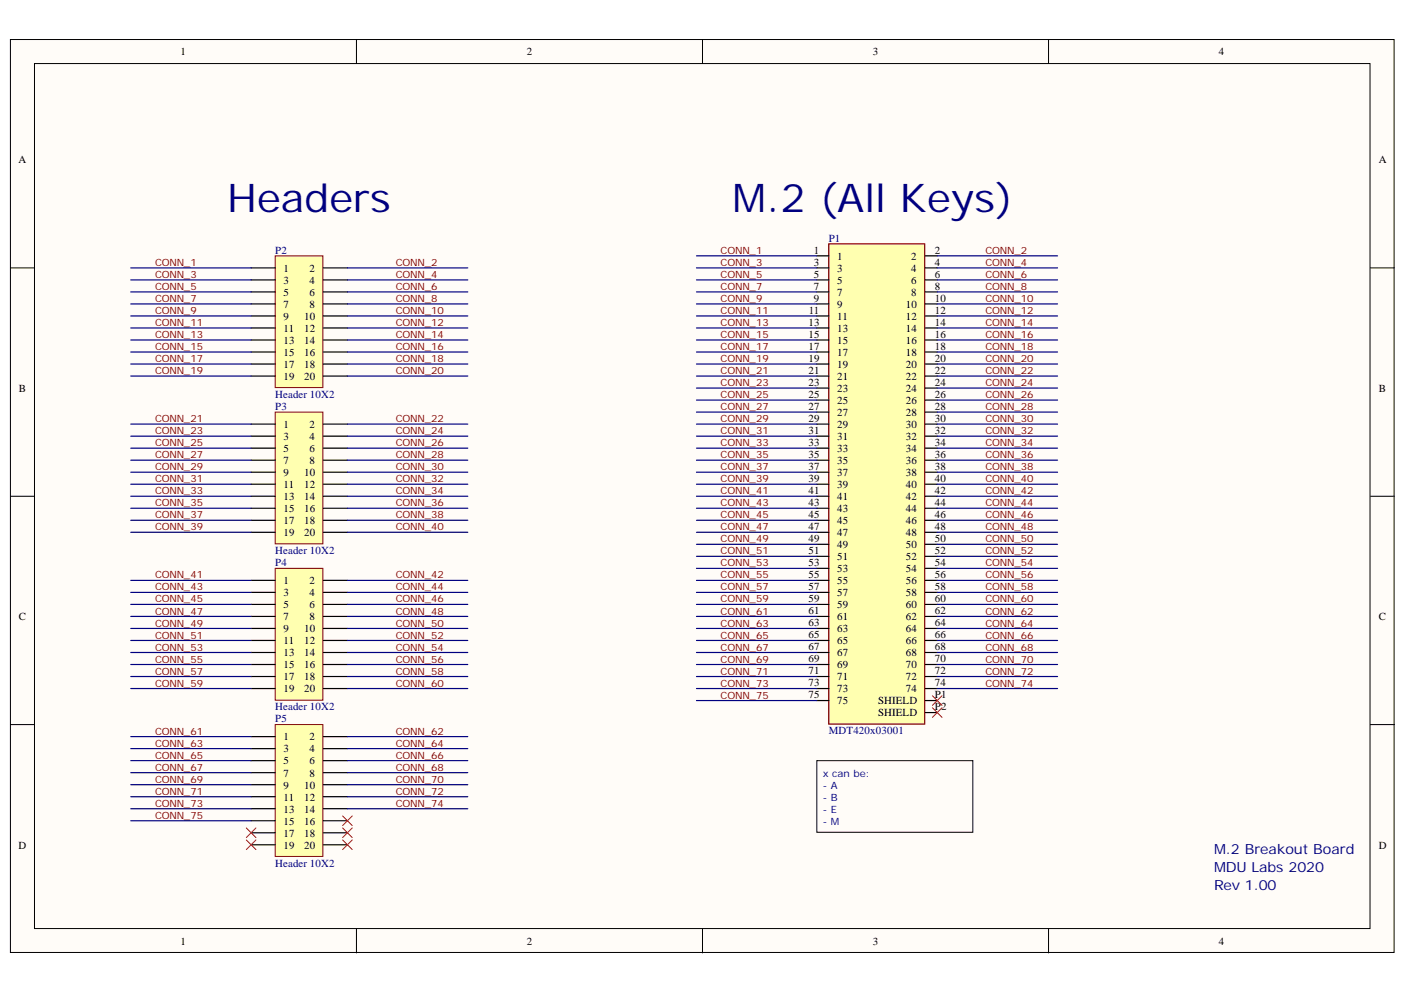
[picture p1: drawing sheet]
<svg xmlns="http://www.w3.org/2000/svg" width="297mm" height="210mm" viewBox="0 0 297 210" stroke-linecap="round" stroke-linejoin="round" font-family="sans-serif">
<g fill="#fffcf8" stroke="#000" stroke-width=".21">
<path d="M2.2 8.3h292.1v192.8h-292.1z"/>
<path d="M7.3 13.4h281.9v182.7h-281.9z"/>
</g>
<path d="M75.3 8.3v5.1M148.3 8.3v5.1M221.4 8.3v5.1M2.2 56.6h5.1M289.3 56.6h5.1M2.2 104.8h5.1M289.3 104.8h5.1M2.2 153h5.1M289.3 153h5.1M75.3 196.2v5M148.3 196.2v5M221.4 196.2v5" fill="none" stroke="#000" stroke-width=".21"/>
<path d="M175 51.5h20.2v101.4h-20.2z" fill="#ffffb0" stroke="#800000" stroke-width=".25"/>
<g fill="none" stroke="#000" stroke-width=".25">
<path d="M172.4 54h2.6M172.4 56.6h2.6M172.4 59.1h2.6M195.3 54h2.6M195.3 56.6h2.6M195.3 59.1h2.6M172.4 61.6h2.6M172.4 64.2h2.6M172.4 66.7h2.6M172.4 79.4h2.6M172.4 76.9h2.6M172.4 69.3h2.6"/>
<path d="M172.4 71.8h2.6M172.4 74.3h2.6M195.3 61.6h2.6M195.3 64.2h2.6M195.3 66.7h2.6M195.3 79.4h2.6M195.3 76.9h2.6M195.3 69.3h2.6M195.3 71.8h2.6M195.3 74.3h2.6M172.4 81.9h2.6M172.4 84.5h2.6"/>
<path d="M172.4 87h2.6M172.4 89.6h2.6M172.4 92.1h2.6M172.4 94.6h2.6M172.4 97.2h2.6M172.4 99.7h2.6M195.3 81.9h2.6M195.3 84.5h2.6M195.3 87h2.6M195.3 89.6h2.6M195.3 92.1h2.6M195.3 94.6h2.6"/>
<path d="M195.3 97.2h2.6M195.3 99.7h2.6M172.4 102.3h2.6M172.4 104.8h2.6M172.4 107.3h2.6M172.4 109.9h2.6M172.4 112.4h2.6M172.4 114.9h2.6M172.4 117.5h2.6M195.3 102.3h2.6M195.3 104.8h2.6M195.3 107.3h2.6"/>
<path d="M195.3 109.9h2.6M195.3 112.4h2.6M195.3 114.9h2.6M195.3 117.5h2.6M172.4 120h2.6M172.4 122.6h2.6M172.4 125.1h2.6M172.4 127.6h2.6M172.4 130.2h2.6M172.4 132.7h2.6M172.4 135.2h2.6M172.4 137.8h2.6"/>
<path d="M195.3 120h2.6M195.3 122.6h2.6M195.3 125.1h2.6M195.3 127.6h2.6M195.3 130.2h2.6M195.3 132.7h2.6M195.3 135.2h2.6M195.3 137.8h2.6M172.4 140.3h2.6M172.4 142.9h2.6M172.4 145.4h2.6M172.4 147.9h2.6"/>
<path d="M195.3 140.3h2.6M195.3 142.9h2.6M195.3 145.4h2.6M195.3 147.9h2.6M195.3 150.5h2.6"/>
</g>
<path d="M58.1 54h10.1v27.8h-10.1z" fill="#ffffb0" stroke="#800000" stroke-width=".21"/>
<g fill="none" stroke="#000" stroke-width=".25">
<path d="M53 56.6h5.1M53 59.1h5.1M68.3 56.6h5M68.3 59.1h5M53 61.6h5.1M53 64.2h5.1M53 66.7h5.1M53 69.3h5.1M53 71.8h5.1M53 74.3h5.1M53 76.9h5.1M53 79.4h5.1"/>
<path d="M68.3 61.6h5M68.3 64.2h5M68.3 66.7h5M68.3 69.3h5M68.3 71.8h5M68.3 74.3h5M68.3 76.9h5M68.3 79.4h5"/>
</g>
<path d="M58.1 87h10.1v27.8h-10.1z" fill="#ffffb0" stroke="#800000" stroke-width=".21"/>
<g fill="none" stroke="#000" stroke-width=".25">
<path d="M53 89.6h5.1M53 92.1h5.1M53 94.6h5.1M53 97.2h5.1M53 99.7h5.1M68.3 89.6h5M68.3 92.1h5M68.3 94.6h5M68.3 97.2h5M68.3 99.7h5M53 102.3h5.1M53 104.8h5.1"/>
<path d="M53 107.3h5.1M53 109.9h5.1M53 112.4h5.1M68.3 102.3h5M68.3 104.8h5M68.3 107.3h5M68.3 109.9h5M68.3 112.4h5"/>
</g>
<path d="M58.1 120h10.1v27.9h-10.1z" fill="#ffffb0" stroke="#800000" stroke-width=".21"/>
<g fill="none" stroke="#000" stroke-width=".25">
<path d="M53 122.6h5.1M53 125.1h5.1M53 127.6h5.1M53 130.2h5.1M53 132.7h5.1M53 135.2h5.1M53 137.8h5.1M68.3 122.6h5M68.3 125.1h5M68.3 127.6h5M68.3 130.2h5M68.3 132.7h5"/>
<path d="M68.3 135.2h5M68.3 137.8h5M53 140.3h5.1M53 142.9h5.1M53 145.4h5.1M68.3 140.3h5M68.3 142.9h5M68.3 145.4h5"/>
</g>
<path d="M58.1 153h10.1v27.9h-10.1z" fill="#ffffb0" stroke="#800000" stroke-width=".21"/>
<g fill="none" stroke="#000" stroke-width=".25">
<path d="M53 155.6h5.1M53 158.1h5.1M68.3 155.6h5M68.3 158.1h5M53 160.6h5.1M53 163.2h5.1M53 165.7h5.1M53 168.2h5.1M53 170.8h5.1M53 173.3h5.1M53 175.9h5.1M53 178.4h5.1"/>
<path d="M68.3 160.6h5M68.3 163.2h5M68.3 165.7h5M68.3 168.2h5M68.3 170.8h5M68.3 173.3h5M68.3 175.9h5M68.3 178.4h5"/>
</g>
<g fill="none" stroke="#000080" stroke-width=".25">
<path d="M27.6 56.6h25.4M27.6 59.1h25.4M73.3 56.6h25.5M73.3 59.1h25.5M147 54h25.4M147 56.6h25.4M147 59.1h25.4M197.9 54h25.4M197.9 56.6h25.4M197.9 59.1h25.4M27.6 61.6h25.4M27.6 64.2h25.4"/>
<path d="M27.6 66.7h25.4M27.6 69.3h25.4M27.6 71.8h25.4M27.6 74.3h25.4M27.6 76.9h25.4M27.6 79.4h25.4M73.3 61.6h25.5M73.3 64.2h25.5M73.3 66.7h25.5M73.3 69.3h25.5M73.3 71.8h25.5M73.3 74.3h25.5"/>
<path d="M73.3 76.9h25.5M73.3 79.4h25.5M147 61.6h25.4M147 64.2h25.4M147 66.7h25.4M147 69.3h25.4M147 71.8h25.4M147 74.3h25.4M147 76.9h25.4M147 79.4h25.4M197.9 61.6h25.4M197.9 64.2h25.4"/>
<path d="M197.9 66.7h25.4M197.9 69.3h25.4M197.9 71.8h25.4M197.9 74.3h25.4M197.9 76.9h25.4M197.9 79.4h25.4M27.6 89.6h25.4M27.6 92.1h25.4M27.6 94.6h25.4M27.6 97.2h25.4M27.6 99.7h25.4M73.3 89.6h25.5"/>
<path d="M73.3 92.1h25.5M73.3 94.6h25.5M73.3 97.2h25.5M73.3 99.7h25.5M147 81.9h25.4M147 84.5h25.4M147 87h25.4M147 89.6h25.4M147 92.1h25.4M147 94.6h25.4M147 97.2h25.4M147 99.7h25.4"/>
<path d="M197.9 81.9h25.4M197.9 84.5h25.4M197.9 87h25.4M197.9 89.6h25.4M197.9 92.1h25.4M197.9 94.6h25.4M197.9 97.2h25.4M197.9 99.7h25.4M27.6 102.3h25.4M27.6 104.8h25.4M27.6 107.3h25.4M27.6 109.9h25.4"/>
<path d="M27.6 112.4h25.4M73.3 102.3h25.5M73.3 104.8h25.5M73.3 107.3h25.5M73.3 109.9h25.5M73.3 112.4h25.5M147 102.3h25.4M147 104.8h25.4M147 107.3h25.4M147 109.9h25.4M147 112.4h25.4M147 114.9h25.4"/>
<path d="M147 117.5h25.4M197.9 102.3h25.4M197.9 104.8h25.4M197.9 107.3h25.4M197.9 109.9h25.4M197.9 112.4h25.4M197.9 114.9h25.4M197.9 117.5h25.4M27.6 122.6h25.4M27.6 125.1h25.4M27.6 127.6h25.4M27.6 130.2h25.4"/>
<path d="M27.6 132.7h25.4M27.6 135.2h25.4M27.6 137.8h25.4M73.3 122.6h25.5M73.3 125.1h25.5M73.3 127.6h25.5M73.3 130.2h25.5M73.3 132.7h25.5M73.3 135.2h25.5M73.3 137.8h25.5M147 120h25.4M147 122.6h25.4"/>
<path d="M147 125.1h25.4M147 127.6h25.4M147 130.2h25.4M147 132.7h25.4M147 135.2h25.4M147 137.8h25.4M197.9 120h25.4M197.9 122.6h25.4M197.9 125.1h25.4M197.9 127.6h25.4M197.9 130.2h25.4M197.9 132.7h25.4"/>
<path d="M197.9 135.2h25.4M197.9 137.8h25.4M27.6 140.3h25.4M27.6 142.9h25.4M27.6 145.4h25.4M27.6 155.6h25.4M27.6 158.1h25.4M73.3 140.3h25.5M73.3 142.9h25.5M73.3 145.4h25.5M73.3 155.6h25.5M73.3 158.1h25.5"/>
<path d="M147 140.3h25.4M147 142.9h25.4M147 145.4h25.4M147 147.9h25.4M197.9 140.3h25.4M197.9 142.9h25.4M197.9 145.4h25.4M27.6 160.6h25.4M27.6 163.2h25.4M27.6 165.7h25.4M27.6 168.2h25.4M27.6 170.8h25.4"/>
<path d="M27.6 173.3h25.4M73.3 160.6h25.5M73.3 163.2h25.5M73.3 165.7h25.5M73.3 168.2h25.5M73.3 170.8h25.5"/>
</g>
<g fill="none" stroke="#f00" stroke-width=".21">
<path d="M196.8 149.5l2.1 2M196.8 146.9l2.1 2.1M198.9 149.5l-2.1 2M198.9 146.9l-2.1 2.1M52 177.4l2 2M52 174.8l2 2.1M54 177.4l-2 2M54 174.8l-2 2.1M72.3 172.3l2.1 2M72.3 174.8l2.1 2.1M72.3 177.4l2.1 2M74.4 172.3l-2.1 2"/>
<path d="M74.4 174.8l-2.1 2.1M74.4 177.4l-2.1 2"/>
</g>
<path d="M172.4 160.6h33v15.2h-33z" fill="none" stroke="#000" stroke-width=".21"/>
<g font-size="8.4" fill="#000080">
<text x="48" y="44.7">Headers</text>
<text x="154.7" y="44.7">M.2 (All Keys)</text>
</g>
<g font-size="3" fill="#000080">
<text x="256.3" y="180.3">M.2 Breakout Board</text>
<text x="256.3" y="184.1">MDU Labs 2020</text>
<text x="256.3" y="188">Rev 1.00</text>
</g>
<g font-size="2.3">
<text x="38.1" y="11.7">1</text>
<text x="111.2" y="11.7">2</text>
<text x="184.3" y="11.7">3</text>
<text x="257.3" y="11.7">4</text>
<text x="3.9" y="34.5">A</text>
<text x="291.1" y="34.5">A</text>
<text x="171.8" y="53.6">1</text>
<text x="197.4" y="53.6">2</text>
<text x="59.9" y="57.4">1</text>
<text x="59.9" y="59.9">3</text>
<text x="65.4" y="57.4">2</text>
<text x="65.4" y="59.9">4</text>
<text x="171.8" y="56.1">3</text>
<text x="171.8" y="58.6">5</text>
<text x="176.7" y="54.8">1</text>
<text x="176.7" y="57.4">3</text>
<text x="176.7" y="59.9">5</text>
<text x="192.4" y="54.8">2</text>
<text x="192.4" y="57.4">4</text>
<text x="192.4" y="59.9">6</text>
<text x="197.4" y="56.1">4</text>
<text x="197.4" y="58.6">6</text>
<text x="59.9" y="62.4">5</text>
<text x="59.9" y="65">7</text>
<text x="65.4" y="62.4">6</text>
<text x="65.4" y="65">8</text>
<text x="171.8" y="61.2">7</text>
<text x="171.8" y="63.7">9</text>
<text x="176.7" y="62.4">7</text>
<text x="176.7" y="65">9</text>
<text x="191.2" y="65">10</text>
<text x="192.4" y="62.4">8</text>
<text x="197.4" y="61.2">8</text>
<text x="197.4" y="63.7">10</text>
<text x="59.9" y="67.5">9</text>
<text x="59.9" y="70">11</text>
<text x="64.2" y="67.5">10</text>
<text x="64.2" y="70">12</text>
<text x="170.7" y="68.8">13</text>
<text x="170.7" y="71.3">15</text>
<text x="170.7" y="66.2">11</text>
<text x="176.7" y="67.5">11</text>
<text x="176.7" y="70">13</text>
<text x="191.2" y="67.5">12</text>
<text x="191.2" y="70">14</text>
<text x="197.4" y="66.2">12</text>
<text x="197.4" y="68.8">14</text>
<text x="197.4" y="71.3">16</text>
<text x="59.9" y="72.6">13</text>
<text x="59.9" y="75.1">15</text>
<text x="59.9" y="77.6">17</text>
<text x="64.2" y="72.6">14</text>
<text x="64.2" y="75.1">16</text>
<text x="64.2" y="77.6">18</text>
<text x="170.7" y="73.8">17</text>
<text x="170.7" y="76.4">19</text>
<text x="176.7" y="72.6">15</text>
<text x="176.7" y="75.1">17</text>
<text x="176.7" y="77.6">19</text>
<text x="191.2" y="77.6">20</text>
<text x="191.2" y="72.6">16</text>
<text x="191.2" y="75.1">18</text>
<text x="197.4" y="76.4">20</text>
<text x="197.4" y="73.8">18</text>
<text x="4" y="82.7">B</text>
<text x="59.9" y="80.2">19</text>
<text x="64.2" y="80.2">20</text>
<text x="170.7" y="78.9">21</text>
<text x="170.7" y="81.4">23</text>
<text x="170.7" y="84">25</text>
<text x="176.7" y="80.2">21</text>
<text x="176.7" y="82.7">23</text>
<text x="191.2" y="80.2">22</text>
<text x="191.2" y="82.7">24</text>
<text x="197.4" y="78.9">22</text>
<text x="197.4" y="81.4">24</text>
<text x="197.4" y="84">26</text>
<text x="291.1" y="82.7">B</text>
<text x="170.7" y="86.5">27</text>
<text x="170.7" y="89">29</text>
<text x="176.7" y="85.2">25</text>
<text x="176.7" y="87.8">27</text>
<text x="191.2" y="85.2">26</text>
<text x="191.2" y="87.8">28</text>
<text x="197.4" y="86.5">28</text>
<text x="197.4" y="89">30</text>
<text x="59.9" y="90.3">1</text>
<text x="59.9" y="92.8">3</text>
<text x="59.9" y="95.4">5</text>
<text x="65.4" y="90.3">2</text>
<text x="65.4" y="92.8">4</text>
<text x="65.4" y="95.4">6</text>
<text x="170.7" y="91.6">31</text>
<text x="170.7" y="94.1">33</text>
<text x="176.7" y="90.3">29</text>
<text x="176.7" y="92.8">31</text>
<text x="176.7" y="95.4">33</text>
<text x="191.2" y="90.3">30</text>
<text x="191.2" y="92.8">32</text>
<text x="191.2" y="95.4">34</text>
<text x="197.4" y="91.6">32</text>
<text x="197.4" y="94.1">34</text>
<text x="59.9" y="97.9">7</text>
<text x="59.9" y="100.4">9</text>
<text x="64.2" y="100.4">10</text>
<text x="65.4" y="97.9">8</text>
<text x="170.7" y="96.6">35</text>
<text x="170.7" y="99.2">37</text>
<text x="170.7" y="101.7">39</text>
<text x="176.7" y="97.9">35</text>
<text x="176.7" y="100.4">37</text>
<text x="191.2" y="97.9">36</text>
<text x="191.2" y="100.4">38</text>
<text x="197.4" y="96.6">36</text>
<text x="197.4" y="99.2">38</text>
<text x="197.4" y="101.7">40</text>
<text x="59.9" y="103">11</text>
<text x="59.9" y="105.6">13</text>
<text x="64.2" y="103">12</text>
<text x="64.2" y="105.6">14</text>
<text x="170.7" y="104.3">41</text>
<text x="170.7" y="106.9">43</text>
<text x="176.7" y="103">39</text>
<text x="176.7" y="105.6">41</text>
<text x="191.2" y="103">40</text>
<text x="191.2" y="105.6">42</text>
<text x="197.4" y="104.3">42</text>
<text x="197.4" y="106.9">44</text>
<text x="59.9" y="108.1">15</text>
<text x="59.9" y="110.7">17</text>
<text x="59.9" y="113.2">19</text>
<text x="64.2" y="108.1">16</text>
<text x="64.2" y="110.7">18</text>
<text x="64.2" y="113.2">20</text>
<text x="170.7" y="109.4">45</text>
<text x="170.7" y="111.9">47</text>
<text x="176.7" y="108.1">43</text>
<text x="176.7" y="110.7">45</text>
<text x="176.7" y="113.2">47</text>
<text x="191.2" y="108.1">44</text>
<text x="191.2" y="110.7">46</text>
<text x="191.2" y="113.2">48</text>
<text x="197.4" y="109.4">46</text>
<text x="197.4" y="111.9">48</text>
<text x="170.7" y="114.5">49</text>
<text x="170.7" y="117">51</text>
<text x="170.7" y="119.5">53</text>
<text x="176.7" y="115.7">49</text>
<text x="176.7" y="118.3">51</text>
<text x="191.2" y="115.7">50</text>
<text x="191.2" y="118.3">52</text>
<text x="197.4" y="114.5">50</text>
<text x="197.4" y="117">52</text>
<text x="197.4" y="119.5">54</text>
<text x="59.9" y="123.3">1</text>
<text x="59.9" y="125.9">3</text>
<text x="65.4" y="123.3">2</text>
<text x="65.4" y="125.9">4</text>
<text x="170.7" y="122.1">55</text>
<text x="170.7" y="124.6">57</text>
<text x="176.7" y="120.8">53</text>
<text x="176.7" y="123.3">55</text>
<text x="176.7" y="125.9">57</text>
<text x="191.2" y="120.8">54</text>
<text x="191.2" y="123.3">56</text>
<text x="191.2" y="125.9">58</text>
<text x="197.4" y="122.1">56</text>
<text x="197.4" y="124.6">58</text>
<text x="4" y="130.9">C</text>
<text x="59.9" y="128.4">5</text>
<text x="59.9" y="130.9">7</text>
<text x="65.4" y="128.4">6</text>
<text x="65.4" y="130.9">8</text>
<text x="170.7" y="127.1">59</text>
<text x="170.7" y="129.7">61</text>
<text x="176.7" y="128.4">59</text>
<text x="176.7" y="130.9">61</text>
<text x="191.2" y="128.4">60</text>
<text x="191.2" y="130.9">62</text>
<text x="197.4" y="127.1">60</text>
<text x="197.4" y="129.7">62</text>
<text x="291.1" y="130.9">C</text>
<text x="59.9" y="133.5">9</text>
<text x="59.9" y="136">11</text>
<text x="64.2" y="133.5">10</text>
<text x="64.2" y="136">12</text>
<text x="170.7" y="132.2">63</text>
<text x="170.7" y="134.7">65</text>
<text x="170.7" y="137.3">67</text>
<text x="176.7" y="133.5">63</text>
<text x="176.7" y="136">65</text>
<text x="191.2" y="133.5">64</text>
<text x="191.2" y="136">66</text>
<text x="197.4" y="132.2">64</text>
<text x="197.4" y="134.7">66</text>
<text x="197.4" y="137.3">68</text>
<text x="59.9" y="138.6">13</text>
<text x="59.9" y="141.1">15</text>
<text x="59.9" y="143.6">17</text>
<text x="64.2" y="138.6">14</text>
<text x="64.2" y="141.1">16</text>
<text x="64.2" y="143.6">18</text>
<text x="170.7" y="139.8">69</text>
<text x="170.7" y="142.4">71</text>
<text x="176.7" y="138.6">67</text>
<text x="176.7" y="141.1">69</text>
<text x="176.7" y="143.6">71</text>
<text x="191.2" y="138.6">68</text>
<text x="191.2" y="141.1">70</text>
<text x="191.2" y="143.6">72</text>
<text x="197.4" y="139.8">70</text>
<text x="197.4" y="142.4">72</text>
<text x="59.9" y="146.2">19</text>
<text x="64.2" y="146.2">20</text>
<text x="170.7" y="144.9">73</text>
<text x="170.7" y="147.4">75</text>
<text x="176.7" y="146.2">73</text>
<text x="176.7" y="148.7">75</text>
<text x="185.4" y="148.7">SHIELD</text>
<text x="191.2" y="146.2">74</text>
<text x="197.4" y="144.9">74</text>
<text x="197.4" y="147.4">P1</text>
<text x="197.4" y="150">P2</text>
<text x="185.4" y="151.2">SHIELD</text>
<text x="59.9" y="156.3">1</text>
<text x="59.9" y="158.8">3</text>
<text x="59.9" y="161.4">5</text>
<text x="65.4" y="156.3">2</text>
<text x="65.4" y="158.8">4</text>
<text x="65.4" y="161.4">6</text>
<text x="59.9" y="164">7</text>
<text x="59.9" y="166.5">9</text>
<text x="64.2" y="166.5">10</text>
<text x="65.4" y="164">8</text>
<text x="59.9" y="169">11</text>
<text x="59.9" y="171.6">13</text>
<text x="64.2" y="169">12</text>
<text x="64.2" y="171.6">14</text>
<text x="3.9" y="179.2">D</text>
<text x="59.9" y="174.1">15</text>
<text x="59.9" y="176.7">17</text>
<text x="59.9" y="179.2">19</text>
<text x="64.2" y="174.1">16</text>
<text x="64.2" y="176.7">18</text>
<text x="64.2" y="179.2">20</text>
<text x="291.1" y="179.2">D</text>
<text x="38.1" y="199.5">1</text>
<text x="111.2" y="199.5">2</text>
<text x="184.3" y="199.5">3</text>
<text x="257.3" y="199.5">4</text>
</g>
<g font-size="2.3" fill="#000080">
<text x="58.1" y="53.6">P2</text>
<text x="175" y="51">P1</text>
<text x="58.1" y="84">Header 10X2</text>
<text x="58.1" y="86.5">P3</text>
<text x="58.1" y="117">Header 10X2</text>
<text x="58.1" y="119.5">P4</text>
<text x="58.1" y="150">Header 10X2</text>
<text x="58.1" y="152.5">P5</text>
<text x="175" y="155">MDT420x03001</text>
<text x="58.1" y="183">Header 10X2</text>
</g>
<g font-size="2.1" fill="#800000">
<text x="152.1" y="53.6">CONN_1</text>
<text x="208" y="53.6">CONN_2</text>
<text x="32.7" y="56.1">CONN_1</text>
<text x="32.7" y="58.6">CONN_3</text>
<text x="83.6" y="56.1">CONN_2</text>
<text x="83.6" y="58.6">CONN_4</text>
<text x="152.1" y="56.1">CONN_3</text>
<text x="152.1" y="58.6">CONN_5</text>
<text x="208" y="56.1">CONN_4</text>
<text x="208" y="58.6">CONN_6</text>
<text x="32.7" y="61.2">CONN_5</text>
<text x="32.7" y="63.8">CONN_7</text>
<text x="83.6" y="61.2">CONN_6</text>
<text x="83.6" y="63.8">CONN_8</text>
<text x="152.1" y="61.2">CONN_7</text>
<text x="152.1" y="63.8">CONN_9</text>
<text x="208" y="61.2">CONN_8</text>
<text x="208" y="63.8">CONN_10</text>
<text x="32.7" y="66.3">CONN_9</text>
<text x="32.7" y="68.9">CONN_11</text>
<text x="32.7" y="71.4">CONN_13</text>
<text x="83.6" y="66.3">CONN_10</text>
<text x="83.6" y="68.9">CONN_12</text>
<text x="83.6" y="71.4">CONN_14</text>
<text x="152.1" y="66.3">CONN_11</text>
<text x="152.1" y="68.9">CONN_13</text>
<text x="152.1" y="71.4">CONN_15</text>
<text x="208" y="66.3">CONN_12</text>
<text x="208" y="68.9">CONN_14</text>
<text x="208" y="71.4">CONN_16</text>
<text x="32.7" y="73.9">CONN_15</text>
<text x="32.7" y="76.5">CONN_17</text>
<text x="83.6" y="73.9">CONN_16</text>
<text x="83.6" y="76.5">CONN_18</text>
<text x="152.1" y="73.9">CONN_17</text>
<text x="152.1" y="76.5">CONN_19</text>
<text x="208" y="73.9">CONN_18</text>
<text x="208" y="76.5">CONN_20</text>
<text x="32.7" y="79">CONN_19</text>
<text x="83.6" y="79">CONN_20</text>
<text x="152.1" y="79">CONN_21</text>
<text x="152.1" y="81.5">CONN_23</text>
<text x="208" y="79">CONN_22</text>
<text x="208" y="81.5">CONN_24</text>
<text x="32.7" y="89.1">CONN_21</text>
<text x="83.6" y="89.1">CONN_22</text>
<text x="152.1" y="84.1">CONN_25</text>
<text x="152.1" y="86.6">CONN_27</text>
<text x="152.1" y="89.1">CONN_29</text>
<text x="208" y="84.1">CONN_26</text>
<text x="208" y="86.6">CONN_28</text>
<text x="208" y="89.1">CONN_30</text>
<text x="32.7" y="91.7">CONN_23</text>
<text x="32.7" y="94.2">CONN_25</text>
<text x="83.6" y="91.7">CONN_24</text>
<text x="83.6" y="94.2">CONN_26</text>
<text x="152.1" y="91.7">CONN_31</text>
<text x="152.1" y="94.2">CONN_33</text>
<text x="208" y="91.7">CONN_32</text>
<text x="208" y="94.2">CONN_34</text>
<text x="32.7" y="96.7">CONN_27</text>
<text x="32.7" y="99.3">CONN_29</text>
<text x="32.7" y="101.8">CONN_31</text>
<text x="83.6" y="96.7">CONN_28</text>
<text x="83.6" y="99.3">CONN_30</text>
<text x="83.6" y="101.8">CONN_32</text>
<text x="152.1" y="96.7">CONN_35</text>
<text x="152.1" y="99.3">CONN_37</text>
<text x="152.1" y="101.8">CONN_39</text>
<text x="208" y="96.7">CONN_36</text>
<text x="208" y="99.3">CONN_38</text>
<text x="208" y="101.8">CONN_40</text>
<text x="32.7" y="104.3">CONN_33</text>
<text x="32.7" y="106.9">CONN_35</text>
<text x="83.6" y="104.3">CONN_34</text>
<text x="83.6" y="106.9">CONN_36</text>
<text x="152.1" y="104.3">CONN_41</text>
<text x="152.1" y="106.9">CONN_43</text>
<text x="208" y="104.3">CONN_42</text>
<text x="208" y="106.9">CONN_44</text>
<text x="32.7" y="109.4">CONN_37</text>
<text x="32.7" y="111.9">CONN_39</text>
<text x="83.6" y="109.4">CONN_38</text>
<text x="83.6" y="111.9">CONN_40</text>
<text x="152.1" y="109.4">CONN_45</text>
<text x="152.1" y="111.9">CONN_47</text>
<text x="208" y="109.4">CONN_46</text>
<text x="208" y="111.9">CONN_48</text>
<text x="152.1" y="114.5">CONN_49</text>
<text x="152.1" y="117">CONN_51</text>
<text x="152.1" y="119.5">CONN_53</text>
<text x="208" y="114.5">CONN_50</text>
<text x="208" y="117">CONN_52</text>
<text x="208" y="119.5">CONN_54</text>
<text x="32.7" y="122.1">CONN_41</text>
<text x="32.7" y="124.7">CONN_43</text>
<text x="83.6" y="122.1">CONN_42</text>
<text x="83.6" y="124.7">CONN_44</text>
<text x="152.1" y="122.1">CONN_55</text>
<text x="152.1" y="124.7">CONN_57</text>
<text x="208" y="122.1">CONN_56</text>
<text x="208" y="124.7">CONN_58</text>
<text x="32.7" y="127.2">CONN_45</text>
<text x="32.7" y="129.8">CONN_47</text>
<text x="83.6" y="127.2">CONN_46</text>
<text x="83.6" y="129.8">CONN_48</text>
<text x="152.1" y="127.2">CONN_59</text>
<text x="152.1" y="129.8">CONN_61</text>
<text x="208" y="127.2">CONN_60</text>
<text x="208" y="129.8">CONN_62</text>
<text x="32.7" y="132.3">CONN_49</text>
<text x="32.7" y="134.8">CONN_51</text>
<text x="32.7" y="137.4">CONN_53</text>
<text x="83.6" y="132.3">CONN_50</text>
<text x="83.6" y="134.8">CONN_52</text>
<text x="83.6" y="137.4">CONN_54</text>
<text x="152.1" y="132.3">CONN_63</text>
<text x="152.1" y="134.8">CONN_65</text>
<text x="152.1" y="137.4">CONN_67</text>
<text x="208" y="132.3">CONN_64</text>
<text x="208" y="134.8">CONN_66</text>
<text x="208" y="137.4">CONN_68</text>
<text x="32.7" y="139.9">CONN_55</text>
<text x="32.7" y="142.4">CONN_57</text>
<text x="83.6" y="139.9">CONN_56</text>
<text x="83.6" y="142.4">CONN_58</text>
<text x="152.1" y="139.9">CONN_69</text>
<text x="152.1" y="142.4">CONN_71</text>
<text x="208" y="139.9">CONN_70</text>
<text x="208" y="142.4">CONN_72</text>
<text x="32.7" y="145">CONN_59</text>
<text x="83.6" y="145">CONN_60</text>
<text x="152.1" y="145">CONN_73</text>
<text x="152.1" y="147.5">CONN_75</text>
<text x="208" y="145">CONN_74</text>
<text x="32.7" y="155.1">CONN_61</text>
<text x="83.6" y="155.1">CONN_62</text>
<text x="32.7" y="157.6">CONN_63</text>
<text x="32.7" y="160.2">CONN_65</text>
<text x="83.6" y="157.6">CONN_64</text>
<text x="83.6" y="160.2">CONN_66</text>
<text x="32.7" y="162.7">CONN_67</text>
<text x="32.7" y="165.2">CONN_69</text>
<text x="32.7" y="167.8">CONN_71</text>
<text x="83.6" y="162.7">CONN_68</text>
<text x="83.6" y="165.2">CONN_70</text>
<text x="83.6" y="167.8">CONN_72</text>
<text x="32.7" y="170.3">CONN_73</text>
<text x="32.7" y="172.8">CONN_75</text>
<text x="83.6" y="170.3">CONN_74</text>
</g>
<g font-size="2.1" fill="#000080">
<text x="173.7" y="164">x can be:</text>
<text x="173.7" y="166.5">- A</text>
<text x="173.7" y="169">- B</text>
<text x="173.7" y="171.6">- E</text>
<text x="173.7" y="174.1">- M</text>
</g>
</svg>
